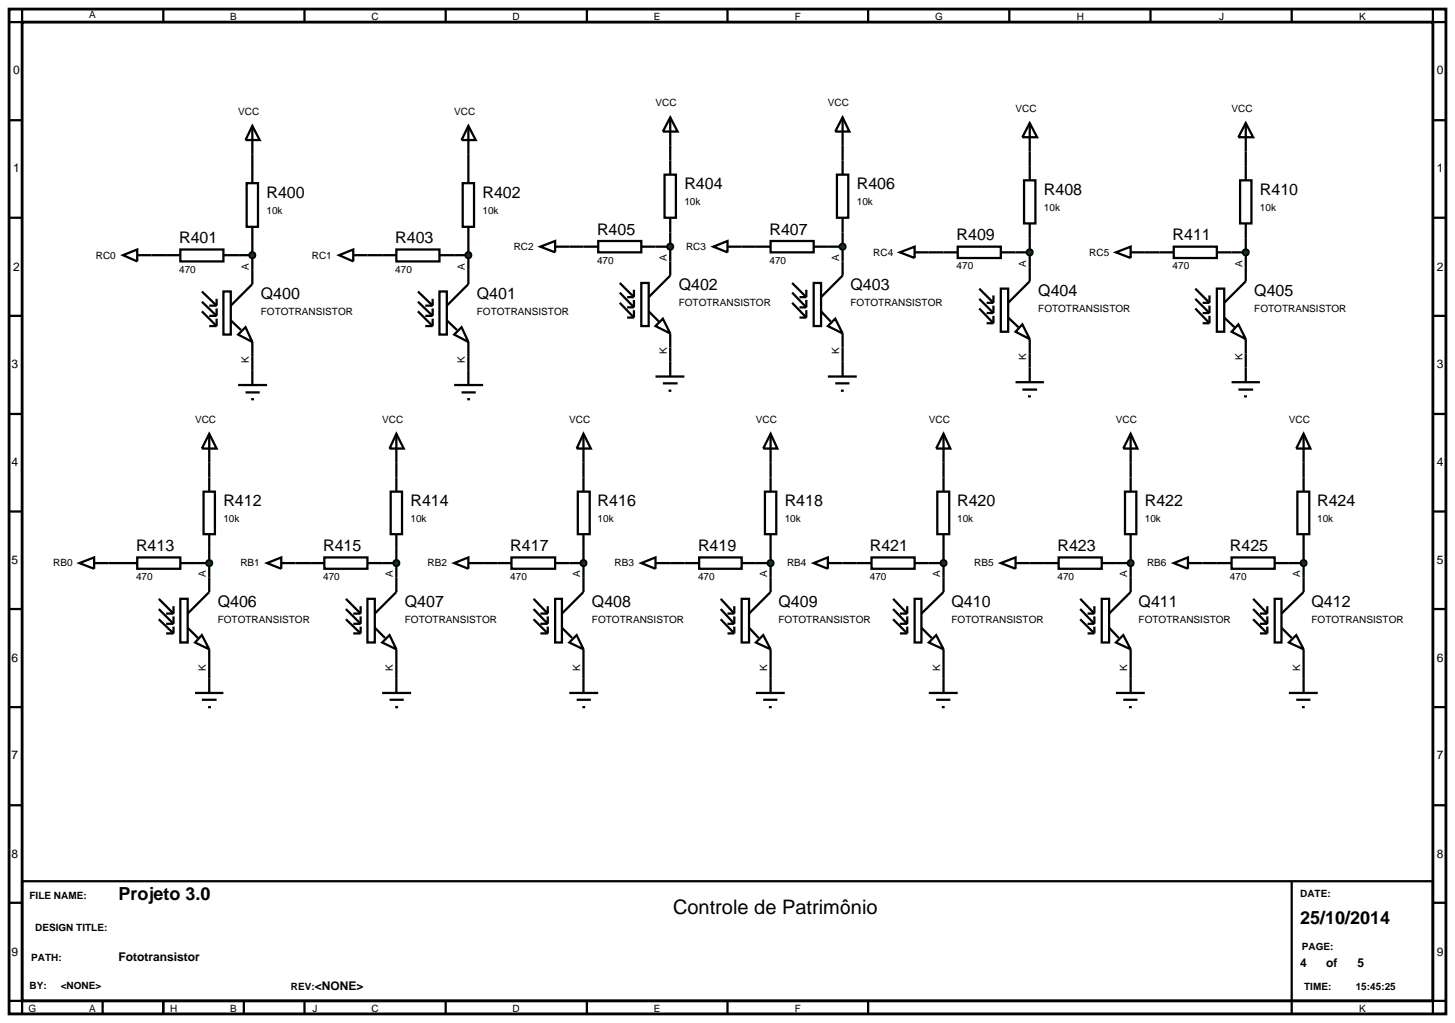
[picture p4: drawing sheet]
<svg xmlns="http://www.w3.org/2000/svg" width="257mm" height="180mm" viewBox="0 0 257 180" stroke-linecap="round" stroke-linejoin="round" font-family="sans-serif">
<path d="M1.6 1.6h253.4v177.2h-253.4zM3.9 3.9h248.8v172.6h-248.8z" fill="none" stroke="#000" stroke-width=".5"/>
<g fill="none" stroke="#000" stroke-width=".4">
<path d="M3.9 1.6v2.3h-2.3M28.8 1.6v2.3M53.7 1.6v2.3M78.6 1.6v2.3M103.5 1.6v2.3M128.3 1.6v2.3M153.1 1.6v2.3M178 1.6v2.3M202.9 1.6v2.3M227.8 1.6v2.3M252.7 1.6v2.3h2.3M1.6 21.2h2.3"/>
<path d="M1.6 38.4h2.3M43.5 32.3h2v7.7h-2zM44.5 22.2l1.3 2.5h-2.5zM44.5 22.2v10.1M82.6 27.3v2.5M118.2 25.7v2.6M148.6 25.7v2.6M181.6 26.7v2.6M219.7 26.7v2.6M252.7 21.2h2.3M252.7 38.4h2.3M1.6 55.7h2.3"/>
<path d="M21.7 45l2.5-1v2.1zM24.2 45h7.6M31.8 44h7.6v2.1h-7.6zM35.6 53.2l2.6 2.5M35.6 51.4l2.6 2.5M35.6 54.9l2.6 2.6M36.9 55.7h1.3M36.9 53.9h1.3M36.9 57.5h1.3M38.2 52.7v1.2M38.2 54.4v1.3M38.2 56.2v1.3"/>
<path d="M39.4 51.4h1.3v7.6h-1.3zM39.4 45h5.1M40.7 56.5l1.8 1.7M42 59l1.3-1.3 1.2 2.6zM44.5 40v10.1l-3.8 3.8M64.8 45h2.6M80.1 45h2.5M82.6 42.5v5.1M100.4 43.5h2.5M115.6 43.5h2.6M118.2 41v5.1M130.8 43.5h2.5"/>
<path d="M146 43.5h2.6M148.6 41v5.1M163.8 44.5h2.6M179.1 44.5h2.5M181.6 42v5.1M201.9 44.5h2.6M217.2 44.5h2.5M219.7 42v5.1M252.7 55.7h2.3M1.6 73h2.3M42 67.9h5.1M43.3 69.2h2.5"/>
<path d="M44.3 70.4h.5M44.5 60.3v7.6M82.6 62.8v2.6M118.2 61.3v2.5M148.6 61.3v2.5M181.6 62.3v2.5M219.7 62.3v2.5M252.7 73h2.3M1.6 90.2h2.3M19.1 99.3h2.6M34.4 99.3h2.5M36.9 81.6v2.6"/>
<path d="M36.9 96.8v5M52.1 99.3h2.6M67.4 99.3h2.5M69.9 81.6v2.6M69.9 96.8v5M85.2 99.3h2.5M100.4 99.3h2.5M102.9 81.6v2.6M102.9 96.8v5M118.2 99.3h2.5M133.3 99.3h2.6M135.9 81.6v2.6"/>
<path d="M135.9 96.8v5M148.6 99.3h2.5M163.8 99.3h2.6M166.4 81.6v2.6M166.4 96.8v5M181.6 99.3h2.5M196.8 99.3h2.6M199.4 81.6v2.6M199.4 96.8v5M212.1 99.3h2.5M227.3 99.3h2.6M229.9 81.6v2.6"/>
<path d="M229.9 96.8v5M252.7 90.2h2.3M1.6 107.4h2.3M36.9 117.1v2.5M69.9 117.1v2.5M102.9 117.1v2.5M135.9 117.1v2.5M166.4 117.1v2.5M199.4 117.1v2.5M229.9 117.1v2.5M252.7 107.4h2.3M1.6 124.7h2.3"/>
<path d="M252.7 124.7h2.3M1.6 142h2.3M1.6 159.2h2.3M3.9 155.4h248.8v21.1h-248.8zM227.8 155.4v23.4M252.7 142h2.3M252.7 159.2h2.3M1.6 176.5h2.3v2.3M18.1 176.5v2.3M28.8 176.5v2.3M43 176.5v2.3M53.7 176.5v2.3"/>
<path d="M78.6 176.5v2.3M103.5 176.5v2.3M128.3 176.5v2.3M153.1 176.5v2.3M255 176.5h-2.3v2.3"/>
</g>
<path d="M44.1 44.7l.4-.2-.5 .5zM44.5 44.5l.4 .2 .1 .3zM44.5 45.5l.5-.5-.1 .3zM44 45l.5 .5-.3-.1z" fill="#004000" stroke="#000" stroke-width=".4"/>
<path d="M44 45l.5-.5 .5 .5-.5 .5z" fill="#004000"/>
<g fill="none" stroke="#000" stroke-width=".4">
<path d="M81.6 32.3h2v7.7h-2zM82.6 22.2l1.3 2.5h-2.5zM82.6 22.2v5.1M82.6 29.8v2.5M59.8 45l2.5-1v2.1zM62.3 45h2.5M67.4 45h2.5M69.9 44h7.6v2.1h-7.6zM73.7 53.2l2.6 2.5M73.7 51.4l2.6 2.5M73.7 54.9l2.6 2.6M75 53.9h1.3"/>
<path d="M75 55.7h1.3M75 57.5h1.3M76.3 52.7v1.2M76.3 54.4v1.3M76.3 56.2v1.3M77.5 51.4h1.3v7.6h-1.3zM77.5 45h2.6M78.8 56.5l1.8 1.7M80.1 59l1.3-1.3 1.2 2.6zM82.6 47.6v2.5l-3.8 3.8M82.6 40v2.5M80.1 67.9h5.1"/>
<path d="M81.4 69.2h2.5M82.4 70.4h.5M82.6 60.3v2.5M82.6 65.4v2.5"/>
</g>
<path d="M82.2 44.7l.4-.2-.5 .5zM82.6 44.5l.4 .2 .1 .3zM82.6 45.5l.5-.5-.1 .3zM82.1 45l.5 .5-.3-.1z" fill="#004000" stroke="#000" stroke-width=".4"/>
<path d="M82.1 45l.5-.5 .5 .5-.5 .5z" fill="#004000"/>
<g fill="none" stroke="#000" stroke-width=".4">
<path d="M117.2 30.8h2v7.6h-2zM118.2 20.7l1.3 2.5h-2.6zM118.2 20.7v5M118.2 28.3v2.5M118.2 38.4v2.6M95.3 43.5l2.6-1v2zM97.9 43.5h2.5M102.9 43.5h2.6M105.5 42.5h7.6v2h-7.6zM109.3 51.6l2.5 2.6M109.3 49.9l2.5 2.5M109.3 53.4l2.5 2.6"/>
<path d="M110.6 52.4h1.2M110.6 54.2h1.2M110.6 56h1.2M111.8 51.1v1.3M111.8 52.9v1.3M111.8 54.7v1.3M113.1 49.9h1.3v7.6h-1.3zM113.1 43.5h2.5M114.4 54.9l1.8 1.8M115.6 57.5l1.3-1.3 1.3 2.6zM118.2 46.1v2.5l-3.8 3.8M118.2 58.8v2.5"/>
<path d="M115.6 66.4h5.1M116.9 67.6h2.6M117.9 68.9h.5M118.2 63.8v2.6"/>
</g>
<path d="M117.9 43.1l.3-.1-.5 .5zM118.2 43l.3 .1 .2 .4zM118.7 43.5l-.2 .4-.3 .1zM117.7 43.5l.5 .5-.3-.1z" fill="#004000" stroke="#000" stroke-width=".4"/>
<path d="M118.2 43l.5 .5-.5 .5-.5-.5z" fill="#004000"/>
<g fill="none" stroke="#000" stroke-width=".4">
<path d="M147.6 30.8h2v7.6h-2zM148.6 20.7l1.2 2.5h-2.5zM148.6 20.7v5M148.6 28.3v2.5M148.6 38.4v2.6M125.8 43.5l2.5-1v2zM128.3 43.5h2.5M133.3 43.5h2.6M135.9 42.5h7.6v2h-7.6zM139.7 51.6l2.5 2.6M139.7 49.9l2.5 2.5M139.7 53.4l2.5 2.6"/>
<path d="M141 52.4h1.2M141 54.2h1.2M141 56h1.2M142.2 51.1v1.3M142.2 52.9v1.3M142.2 54.7v1.3M143.5 49.9h1.3v7.6h-1.3zM143.5 43.5h2.5M144.8 54.9l1.7 1.8M146 57.5l1.3-1.3 1.3 2.6zM148.6 46.1v2.5l-3.8 3.8M148.6 58.8v2.5"/>
<path d="M146 66.4h5.1M147.3 67.6h2.5M148.3 68.9h.5M148.6 63.8v2.6"/>
</g>
<path d="M148.3 43.1l.3-.1-.5 .5zM148.6 43l.3 .1 .2 .4zM148.6 44l.5-.5-.2 .4zM148.1 43.5l.5 .5-.3-.1z" fill="#004000" stroke="#000" stroke-width=".4"/>
<path d="M148.6 43l.5 .5-.5 .5-.5-.5z" fill="#004000"/>
<g fill="none" stroke="#000" stroke-width=".4">
<path d="M180.6 31.8h2v7.6h-2zM181.6 21.7l1.3 2.5h-2.6zM181.6 21.7v5M181.6 29.3v2.5M181.6 39.4v2.6M158.7 44.5l2.6-1v2zM161.3 44.5h2.5M166.4 44.5h2.5M168.9 43.5h7.6v2h-7.6zM172.7 52.7l2.5 2.5M172.7 50.9l2.5 2.5M172.7 54.4l2.5 2.6"/>
<path d="M174 53.4h1.2M174 55.2h1.2M174 57h1.2M175.2 52.1v1.3M175.2 53.9v1.3M175.2 55.7v1.3M176.5 50.9h1.3v7.6h-1.3zM176.5 44.5h2.6M177.8 56l1.8 1.7M180.3 57.2l1.3 2.6-2.5-1.3zM181.6 47.1v2.5l-3.8 3.8M181.6 59.8v2.5"/>
<path d="M179.1 67.4h5M180.3 68.7h2.6M181.3 69.9h.5M181.6 64.8v2.6"/>
</g>
<path d="M181.3 44.1l.3-.1-.5 .5zM181.6 44l.4 .2 .1 .3zM181.6 45l.5-.5-.1 .3zM181.1 44.5l.5 .5-.3-.1z" fill="#004000" stroke="#000" stroke-width=".4"/>
<path d="M181.6 44l.5 .5-.5 .5-.5-.5z" fill="#004000"/>
<g fill="none" stroke="#000" stroke-width=".4">
<path d="M218.7 31.8h2v7.6h-2zM219.7 21.7l1.3 2.5h-2.6zM219.7 21.7v5M219.7 29.3v2.5M219.7 39.4v2.6M196.8 44.5l2.6-1v2zM199.4 44.5h2.5M204.5 44.5h2.5M207 43.5h7.6v2h-7.6zM210.8 52.7l2.5 2.5M210.8 50.9l2.5 2.5M210.8 54.4l2.5 2.6"/>
<path d="M212.1 53.4h1.2M212.1 55.2h1.2M212.1 57h1.2M213.3 52.1v1.3M213.3 53.9v1.3M213.3 55.7v1.3M214.6 50.9h1.3v7.6h-1.3zM214.6 44.5h2.6M215.9 56l1.8 1.7M218.4 57.2l1.3 2.6-2.5-1.3zM219.7 47.1v2.5l-3.8 3.8M219.7 59.8v2.5"/>
<path d="M217.2 67.4h5M218.4 68.7h2.6M219.4 69.9h.5M219.7 64.8v2.6"/>
</g>
<path d="M219.4 44.1l.3-.1-.5 .5zM219.7 44l.4 .2 .1 .3zM219.7 45l.5-.5-.1 .3zM219.2 44.5l.5 .5-.3-.1z" fill="#004000" stroke="#000" stroke-width=".4"/>
<path d="M219.7 44l.5 .5-.5 .5-.5-.5z" fill="#004000"/>
<g fill="none" stroke="#000" stroke-width=".4">
<path d="M36.9 76.5l1.3 2.6h-2.6zM36.9 76.5v5.1M14 99.3l2.6-1v2zM16.6 99.3h2.5M21.7 99.3h2.5M24.2 98.3h7.6v2h-7.6zM31.8 99.3h2.6M35.9 86.7h2v7.5h-2zM36.9 84.2v2.5M36.9 94.2v2.6M28 105.6l2.6 2.6M28 107.4l2.6 2.6"/>
<path d="M28 109.2l2.6 2.5M29.3 108.2h1.3M29.3 110h1.3M29.3 111.7h1.3M30.6 106.9v1.3M30.6 108.7v1.3M30.6 110.5v1.2M31.8 105.6h1.3v7.7h-1.3zM33.1 110.7l1.8 1.8M35.6 112l1.3 2.5-2.5-1.2zM36.9 101.8v2.6l-3.8 3.8M36.9 114.5v2.6"/>
<path d="M36.9 119.6v2.6M34.4 122.2h5M35.6 123.4h2.6M36.7 124.7h.5"/>
</g>
<path d="M36.6 98.9l.3-.1-.5 .5zM36.9 98.8l.3 .1 .2 .4zM37.4 99.3l-.1 .3-.4 .2zM36.4 99.3l.5 .5-.4-.2z" fill="#004000" stroke="#000" stroke-width=".4"/>
<path d="M36.9 98.8l.5 .5-.5 .5-.5-.5z" fill="#004000"/>
<g fill="none" stroke="#000" stroke-width=".4">
<path d="M69.9 76.5l1.3 2.6h-2.5zM69.9 76.5v5.1M47.1 99.3l2.5-1v2zM49.6 99.3h2.5M54.7 99.3h2.5M57.2 98.3h7.6v2h-7.6zM64.8 99.3h2.6M68.9 86.7h2v7.5h-2zM69.9 84.2v2.5M69.9 94.2v2.6M61 105.6l2.6 2.6M61 107.4l2.6 2.6"/>
<path d="M61 109.2l2.6 2.5M62.3 108.2h1.3M62.3 110h1.3M62.3 111.7h1.3M63.6 106.9v1.3M63.6 108.7v1.3M63.6 110.5v1.2M64.8 105.6h1.3v7.7h-1.3zM66.1 110.7l1.8 1.8M67.4 113.3l1.3-1.3 1.2 2.5zM69.9 101.8v2.6l-3.8 3.8M69.9 114.5v2.6"/>
<path d="M69.9 119.6v2.6M67.4 122.2h5.1M68.7 123.4h2.5M69.7 124.7h.5"/>
</g>
<path d="M69.5 99l.4-.2-.5 .5zM69.9 98.8l.3 .1 .2 .4zM70.4 99.3l-.1 .3-.4 .2zM69.4 99.3l.5 .5-.3-.1z" fill="#004000" stroke="#000" stroke-width=".4"/>
<path d="M69.4 99.3l.5-.5 .5 .5-.5 .5z" fill="#004000"/>
<g fill="none" stroke="#000" stroke-width=".4">
<path d="M102.9 76.5l1.3 2.6h-2.5zM102.9 76.5v5.1M80.1 99.3l2.5-1v2zM82.6 99.3h2.6M87.7 99.3h2.5M90.2 98.3h7.7v2h-7.7zM97.9 99.3h2.5M101.9 86.7h2.1v7.5h-2.1zM102.9 84.2v2.5M102.9 94.2v2.6M94.1 107.4l2.5 2.6M94.1 105.6l2.5 2.6"/>
<path d="M94.1 109.2l2.5 2.5M95.3 108.2h1.3M95.3 110h1.3M95.3 111.7h1.3M96.6 106.9v1.3M96.6 108.7v1.3M96.6 110.5v1.2M97.9 105.6h1.2v7.7h-1.2zM99.1 110.7l1.8 1.8M100.4 113.3l1.3-1.3 1.2 2.5zM102.9 101.8v2.6l-3.8 3.8M102.9 114.5v2.6"/>
<path d="M102.9 119.6v2.6M100.4 122.2h5.1M101.7 123.4h2.5M102.7 124.7h.5"/>
</g>
<path d="M102.6 98.9l.3-.1-.5 .5zM102.9 98.8l.3 .1 .2 .4zM103.4 99.3l-.1 .3-.4 .2zM102.4 99.3l.5 .5-.4-.2z" fill="#004000" stroke="#000" stroke-width=".4"/>
<path d="M102.9 98.8l.5 .5-.5 .5-.5-.5z" fill="#004000"/>
<g fill="none" stroke="#000" stroke-width=".4">
<path d="M135.9 76.5l1.2 2.6h-2.5zM135.9 76.5v5.1M113.1 99.3l2.5-1v2zM115.6 99.3h2.6M120.7 99.3h2.6M123.3 98.3h7.5v2h-7.5zM130.8 99.3h2.5M134.9 86.7h2v7.5h-2zM135.9 84.2v2.5M135.9 94.2v2.6M127.1 107.4l2.4 2.6M127.1 105.6l2.4 2.6"/>
<path d="M127.1 109.2l2.4 2.5M128.3 108.2h1.2M128.3 110h1.2M128.3 111.7h1.2M129.5 106.9v1.3M129.5 108.7v1.3M129.5 110.5v1.2M130.8 105.6h1.3v7.7h-1.3zM132.1 110.7l1.7 1.8M133.3 113.3l1.3-1.3 1.3 2.5zM135.9 101.8v2.6l-3.8 3.8M135.9 114.5v2.6"/>
<path d="M135.9 119.6v2.6M133.3 122.2h5.1M134.6 123.4h2.5M135.6 124.7h.5"/>
</g>
<path d="M135.6 98.9l.3-.1-.5 .5zM135.9 98.8l.3 .1 .2 .4zM136.4 99.3l-.2 .4-.3 .1zM135.4 99.3l.5 .5-.4-.2z" fill="#004000" stroke="#000" stroke-width=".4"/>
<path d="M135.9 98.8l.5 .5-.5 .5-.5-.5z" fill="#004000"/>
<g fill="none" stroke="#000" stroke-width=".4">
<path d="M166.4 76.5l1.2 2.6h-2.5zM166.4 76.5v5.1M143.5 99.3l2.5-1v2zM146 99.3h2.6M151.1 99.3h2.6M153.7 98.3h7.6v2h-7.6zM161.3 99.3h2.5M165.3 86.7h2.1v7.5h-2.1zM166.4 84.2v2.5M166.4 94.2v2.6M157.5 107.4l2.5 2.6M157.5 105.6l2.5 2.6"/>
<path d="M157.5 109.2l2.5 2.5M158.7 108.2h1.3M158.7 110h1.3M158.7 111.7h1.3M160 106.9v1.3M160 108.7v1.3M160 110.5v1.2M161.3 105.6h1.2v7.7h-1.2zM162.5 110.7l1.8 1.8M163.8 113.3l1.3-1.3 1.3 2.5zM166.4 101.8v2.6l-3.9 3.8M166.4 114.5v2.6"/>
<path d="M166.4 119.6v2.6M163.8 122.2h5.1M165.1 123.4h2.5M166.1 124.7h.5"/>
</g>
<path d="M166.1 98.9l.3-.1-.5 .5zM166.4 98.8l.3 .1 .2 .4zM166.9 99.3l-.1 .3-.4 .2zM165.9 99.3l.5 .5-.4-.2z" fill="#004000" stroke="#000" stroke-width=".4"/>
<path d="M166.4 98.8l.5 .5-.5 .5-.5-.5z" fill="#004000"/>
<g fill="none" stroke="#000" stroke-width=".4">
<path d="M199.4 76.5l1.2 2.6h-2.5zM199.4 76.5v5.1M176.5 99.3l2.6-1v2zM179.1 99.3h2.5M184.1 99.3h2.6M186.7 98.3h7.6v2h-7.6zM194.3 99.3h2.5M198.4 86.7h2v7.5h-2zM199.4 84.2v2.5M199.4 94.2v2.6M190.5 107.4l2.5 2.6M190.5 105.6l2.5 2.6"/>
<path d="M190.5 109.2l2.5 2.5M191.8 108.2h1.2M191.8 110h1.2M191.8 111.7h1.2M193 106.9v1.3M193 108.7v1.3M193 110.5v1.2M194.3 105.6h1.3v7.7h-1.3zM195.6 110.7l1.7 1.8M196.8 113.3l1.3-1.3 1.3 2.5zM199.4 101.8v2.6l-3.8 3.8M199.4 114.5v2.6"/>
<path d="M199.4 119.6v2.6M196.8 122.2h5.1M198.1 123.4h2.5M199.1 124.7h.5"/>
</g>
<path d="M199 99l.4-.2-.5 .5zM199.4 98.8l.3 .1 .2 .4zM199.9 99.3l-.1 .3-.4 .2zM198.9 99.3l.5 .5-.4-.2z" fill="#004000" stroke="#000" stroke-width=".4"/>
<path d="M198.9 99.3l.5-.5 .5 .5-.5 .5z" fill="#004000"/>
<g fill="none" stroke="#000" stroke-width=".4">
<path d="M229.9 76.5l1.2 2.6h-2.5zM229.9 76.5v5.1M207 99.3l2.5-1v2zM209.5 99.3h2.6M214.6 99.3h2.6M217.2 98.3h7.6v2h-7.6zM224.8 99.3h2.5M228.8 86.7h2.1v7.5h-2.1zM229.9 84.2v2.5M229.9 94.2v2.6M221 107.4l2.5 2.6M221 105.6l2.5 2.6"/>
<path d="M221 109.2l2.5 2.5M222.2 108.2h1.3M222.2 110h1.3M222.2 111.7h1.3M223.5 106.9v1.3M223.5 108.7v1.3M223.5 110.5v1.2M224.8 105.6h1.2v7.7h-1.2zM226 110.7l1.8 1.8M228.6 112l1.3 2.5-2.6-1.2zM229.9 101.8v2.6l-3.9 3.8M229.9 114.5v2.6"/>
<path d="M229.9 119.6v2.6M227.3 122.2h5.1M228.6 123.4h2.5M229.6 124.7h.5"/>
</g>
<path d="M229.6 98.9l.3-.1-.5 .5zM229.9 98.8l.4 .2 .1 .3zM230.4 99.3l-.1 .3-.4 .2zM229.4 99.3l.5 .5-.4-.2z" fill="#004000" stroke="#000" stroke-width=".4"/>
<path d="M229.9 98.8l.5 .5-.5 .5-.5-.5z" fill="#004000"/>
<text font-size="3.5" x="118.7" y="161.2">Controle de Patrimônio</text>
<g font-size="3.2">
<text x="20.9" y="158.8">Projeto 3.0</text>
<text x="229.3" y="162.9">25/10/2014</text>
</g>
<g font-size="2.8">
<text x="47" y="34.9">R400</text>
<text x="85.1" y="34.9">R402</text>
<text x="120.7" y="33.4">R404</text>
<text x="151.1" y="33.4">R406</text>
<text x="184.1" y="34.4">R408</text>
<text x="222.2" y="34.4">R410</text>
<text x="105.3" y="41.4">R405</text>
<text x="135.7" y="41.4">R407</text>
<text x="31.6" y="42.9">R401</text>
<text x="69.7" y="42.9">R403</text>
<text x="168.7" y="42.4">R409</text>
<text x="206.8" y="42.4">R411</text>
<text x="46" y="52.7">Q400</text>
<text x="84.1" y="52.7">Q401</text>
<text x="119.7" y="51.2">Q402</text>
<text x="150" y="51.2">Q403</text>
<text x="183.1" y="52.2">Q404</text>
<text x="221.2" y="52.2">Q405</text>
<text x="39.4" y="89.3">R412</text>
<text x="72.4" y="89.3">R414</text>
<text x="105.4" y="89.3">R416</text>
<text x="138.4" y="89.3">R418</text>
<text x="168.8" y="89.3">R420</text>
<text x="201.9" y="89.3">R422</text>
<text x="232.3" y="89.3">R424</text>
<text x="24" y="97.2">R413</text>
<text x="57" y="97.2">R415</text>
<text x="90" y="97.2">R417</text>
<text x="123.1" y="97.2">R419</text>
<text x="153.4" y="97.2">R421</text>
<text x="186.5" y="97.2">R423</text>
<text x="216.9" y="97.2">R425</text>
<text x="38.4" y="107">Q406</text>
<text x="71.4" y="107">Q407</text>
<text x="104.4" y="107">Q408</text>
<text x="137.3" y="107">Q409</text>
<text x="167.8" y="107">Q410</text>
<text x="200.8" y="107">Q411</text>
<text x="231.3" y="107">Q412</text>
</g>
<g font-size="2.1">
<text x="2.3" y="13.1">0</text>
<text x="253.4" y="13.1">0</text>
<text x="2.3" y="30.4">1</text>
<text x="253.4" y="30.4">1</text>
<text x="2.3" y="47.7">2</text>
<text x="253.4" y="47.7">2</text>
<text x="2" y="64.9">3</text>
<text x="253.4" y="64.9">3</text>
<text x="2" y="82.2">4</text>
<text x="253.4" y="82.2">4</text>
<text x="2" y="99.4">5</text>
<text x="253.4" y="99.4">5</text>
<text x="2" y="116.7">6</text>
<text x="253.4" y="116.7">6</text>
<text x="2" y="133.9">7</text>
<text x="253.4" y="133.9">7</text>
<text x="2" y="151.2">8</text>
<text x="253.4" y="151.2">8</text>
<text x="2" y="168.5">9</text>
<text x="20.9" y="169.5">Fototransistor</text>
<text x="229.3" y="170.5">4</text>
<text x="233.9" y="170.5">of</text>
<text x="239.4" y="170.5">5</text>
<text x="253.4" y="168.5">9</text>
<text x="55.5" y="174.6">&lt;NONE&gt;</text>
</g>
<g font-size="1.8">
<text x="15.7" y="3.2">A</text>
<text x="40.6" y="3.5">B</text>
<text x="65.5" y="3.5">C</text>
<text x="90.4" y="3.5">D</text>
<text x="115.3" y="3.5">E</text>
<text x="140.2" y="3.5">F</text>
<text x="164.9" y="3.5">G</text>
<text x="189.9" y="3.5">H</text>
<text x="215" y="3.5">J</text>
<text x="239.7" y="3.5">K</text>
<text x="42" y="20.2">VCC</text>
<text x="80.1" y="20.2">VCC</text>
<text x="115.6" y="18.7">VCC</text>
<text x="146" y="18.7">VCC</text>
<text x="179.1" y="19.7">VCC</text>
<text x="217.2" y="19.7">VCC</text>
<text x="47" y="37.7">10k</text>
<text x="85.1" y="37.7">10k</text>
<text x="120.7" y="36.2">10k</text>
<text x="151.1" y="36.2">10k</text>
<text x="184.1" y="37.2">10k</text>
<text x="222.2" y="37.2">10k</text>
<text x="16.9" y="45.6">RC0</text>
<text x="43.9" y="47.6" transform="rotate(-90 43.9 47.6)">A</text>
<text x="55" y="45.6">RC1</text>
<text x="82" y="47.6" transform="rotate(-90 82 47.6)">A</text>
<text x="90.6" y="44.1">RC2</text>
<text x="105.3" y="46.5">470</text>
<text x="117.6" y="46.1" transform="rotate(-90 117.6 46.1)">A</text>
<text x="121" y="44.1">RC3</text>
<text x="135.7" y="46.5">470</text>
<text x="148" y="46.1" transform="rotate(-90 148 46.1)">A</text>
<text x="154" y="45.1">RC4</text>
<text x="168.7" y="47.5">470</text>
<text x="181" y="47.1" transform="rotate(-90 181 47.1)">A</text>
<text x="192.1" y="45.1">RC5</text>
<text x="206.8" y="47.5">470</text>
<text x="219.1" y="47.1" transform="rotate(-90 219.1 47.1)">A</text>
<text x="31.6" y="48.1">470</text>
<text x="69.7" y="48.1">470</text>
<text x="119.7" y="54">FOTOTRANSISTOR</text>
<text x="150" y="54">FOTOTRANSISTOR</text>
<text x="46" y="55.5">FOTOTRANSISTOR</text>
<text x="84.1" y="55.5">FOTOTRANSISTOR</text>
<text x="183.1" y="55">FOTOTRANSISTOR</text>
<text x="221.2" y="55">FOTOTRANSISTOR</text>
<text x="43.9" y="64" transform="rotate(-90 43.9 64)">K</text>
<text x="82" y="64" transform="rotate(-90 82 64)">K</text>
<text x="117.6" y="62.5" transform="rotate(-90 117.6 62.5)">K</text>
<text x="148" y="62.5" transform="rotate(-90 148 62.5)">K</text>
<text x="181" y="63.5" transform="rotate(-90 181 63.5)">K</text>
<text x="219.1" y="63.5" transform="rotate(-90 219.1 63.5)">K</text>
<text x="34.4" y="74.6">VCC</text>
<text x="67.4" y="74.6">VCC</text>
<text x="100.4" y="74.6">VCC</text>
<text x="133.3" y="74.6">VCC</text>
<text x="163.8" y="74.6">VCC</text>
<text x="196.8" y="74.6">VCC</text>
<text x="227.3" y="74.6">VCC</text>
<text x="39.4" y="92">10k</text>
<text x="72.4" y="92">10k</text>
<text x="105.4" y="92">10k</text>
<text x="138.4" y="92">10k</text>
<text x="168.8" y="92">10k</text>
<text x="201.9" y="92">10k</text>
<text x="232.3" y="92">10k</text>
<text x="9.4" y="99.9">RB0</text>
<text x="36.3" y="101.8" transform="rotate(-90 36.3 101.8)">A</text>
<text x="42.4" y="99.9">RB1</text>
<text x="69.3" y="101.8" transform="rotate(-90 69.3 101.8)">A</text>
<text x="75.4" y="99.9">RB2</text>
<text x="102.3" y="101.8" transform="rotate(-90 102.3 101.8)">A</text>
<text x="108.4" y="99.9">RB3</text>
<text x="135.3" y="101.8" transform="rotate(-90 135.3 101.8)">A</text>
<text x="138.8" y="99.9">RB4</text>
<text x="165.8" y="101.8" transform="rotate(-90 165.8 101.8)">A</text>
<text x="171.8" y="99.9">RB5</text>
<text x="198.8" y="101.8" transform="rotate(-90 198.8 101.8)">A</text>
<text x="202.3" y="99.9">RB6</text>
<text x="229.3" y="101.8" transform="rotate(-90 229.3 101.8)">A</text>
<text x="24" y="102.3">470</text>
<text x="57" y="102.3">470</text>
<text x="90" y="102.3">470</text>
<text x="123.1" y="102.3">470</text>
<text x="153.4" y="102.3">470</text>
<text x="186.5" y="102.3">470</text>
<text x="216.9" y="102.3">470</text>
<text x="38.4" y="109.8">FOTOTRANSISTOR</text>
<text x="71.4" y="109.8">FOTOTRANSISTOR</text>
<text x="104.4" y="109.8">FOTOTRANSISTOR</text>
<text x="137.3" y="109.8">FOTOTRANSISTOR</text>
<text x="167.8" y="109.8">FOTOTRANSISTOR</text>
<text x="200.8" y="109.8">FOTOTRANSISTOR</text>
<text x="231.3" y="109.8">FOTOTRANSISTOR</text>
<text x="36.3" y="118.3" transform="rotate(-90 36.3 118.3)">K</text>
<text x="69.3" y="118.3" transform="rotate(-90 69.3 118.3)">K</text>
<text x="102.3" y="118.3" transform="rotate(-90 102.3 118.3)">K</text>
<text x="135.3" y="118.3" transform="rotate(-90 135.3 118.3)">K</text>
<text x="165.8" y="118.3" transform="rotate(-90 165.8 118.3)">K</text>
<text x="198.8" y="118.3" transform="rotate(-90 198.8 118.3)">K</text>
<text x="229.3" y="118.3" transform="rotate(-90 229.3 118.3)">K</text>
<text x="5.2" y="158.6">FILE NAME:</text>
<text x="229.3" y="158.1">DATE:</text>
<text x="6.2" y="164.2">DESIGN TITLE:</text>
<text x="229.6" y="167.5">PAGE:</text>
<text x="5.5" y="169.5">PATH:</text>
<text x="5" y="178.4">G</text>
<text x="5.2" y="174.4">BY:</text>
<text x="10.7" y="174.4">&lt;NONE&gt;</text>
<text x="15.7" y="178.4">A</text>
<text x="30" y="178.4">H</text>
<text x="40.6" y="178.4">B</text>
<text x="51.3" y="174.6">REV:</text>
<text x="55.1" y="178.4">J</text>
<text x="65.5" y="178.4">C</text>
<text x="90.4" y="178.4">D</text>
<text x="115.3" y="178.4">E</text>
<text x="140.2" y="178.4">F</text>
<text x="230" y="174.6">TIME:</text>
<text x="239.1" y="174.6">15:45:25</text>
<text x="239.7" y="178.4">K</text>
</g>
</svg>
